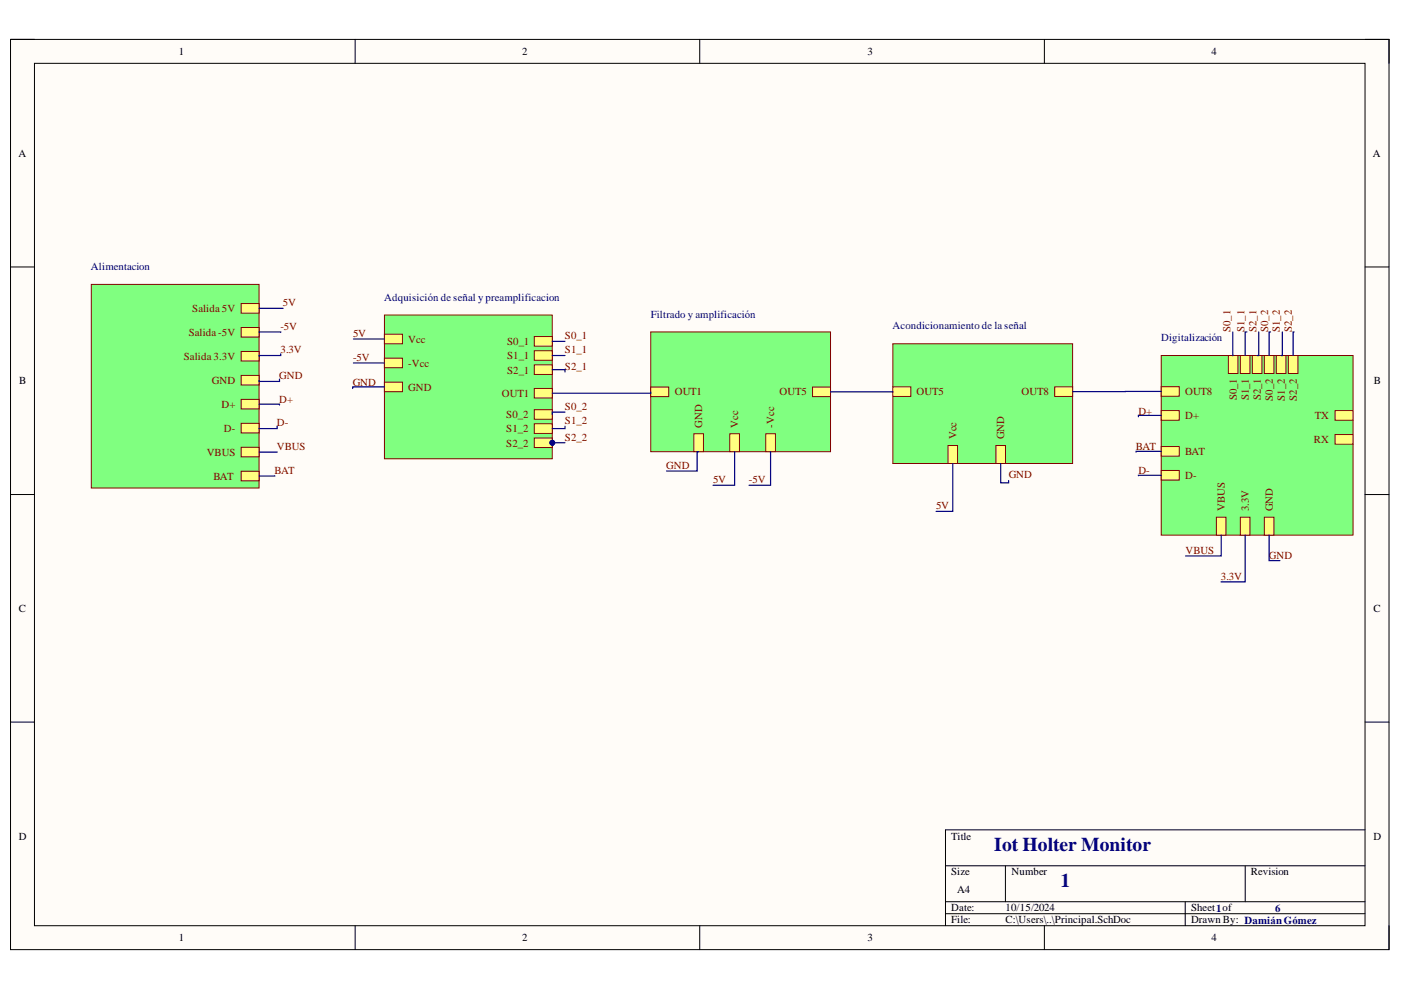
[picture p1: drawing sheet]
<svg xmlns="http://www.w3.org/2000/svg" width="297mm" height="210mm" viewBox="0 0 297 210" stroke-linecap="round" stroke-linejoin="round" font-family="sans-serif">
<path d="M2.2 8.4h292.3v192.9h-292.3z" fill-rule="evenodd" fill="#fffcf8"/>
<path d="M2.2 8.4h292.3v192.9h-292.3z" fill="none" stroke="#000" stroke-width=".21"/>
<path d="M7.3 13.4h282.1v182.9h-282.1z" fill-rule="evenodd" fill="#fffcf8"/>
<g fill="none" stroke="#000" stroke-width=".21">
<path d="M2.2 8.4h5.1M7.3 13.4h282.1v182.9h-282.1zM75.3 8.4v5M148.4 8.4v5M221.4 8.4v5M289.4 8.4h5.1v5M2.2 56.6h5.1M289.4 56.6h5.1M2.2 104.9h5.1M289.4 104.9h5.1M2.2 153.1h5.1M289.4 153.1h5.1"/>
<path d="M289.4 176h-88.9v20.3M75.3 196.3v5M148.4 196.3v5M200.5 183.6h88.9M200.5 191.2h88.9M200.5 193.7h88.9M213.2 183.6v7.6M221.4 196.3v5M251.3 191.2v5.1M264 183.6v7.6M294.5 196.3v5"/>
</g>
<path d="M19.4 60.3h35.5v43.2h-35.5z" fill-rule="evenodd" fill="#80ff80"/>
<path d="M19.4 60.3h35.5v43.2h-35.5z" fill="none" stroke="#800000" stroke-width=".21"/>
<path d="M51.1 74.5h3.8v2h-3.8z" fill-rule="evenodd" fill="#ffff80"/>
<path d="M51.1 74.5h3.8v2h-3.8z" fill="none" stroke="#800000" stroke-width=".21"/>
<path d="M51.1 69.4h3.8v2.1h-3.8z" fill-rule="evenodd" fill="#ffff80"/>
<path d="M51.1 69.4h3.8v2.1h-3.8z" fill="none" stroke="#800000" stroke-width=".21"/>
<path d="M51.1 64.4h3.8v2h-3.8z" fill-rule="evenodd" fill="#ffff80"/>
<path d="M51.1 64.4h3.8v2h-3.8z" fill="none" stroke="#800000" stroke-width=".21"/>
<path d="M51.1 79.6h3.8v2h-3.8z" fill-rule="evenodd" fill="#ffff80"/>
<path d="M51.1 79.6h3.8v2h-3.8z" fill="none" stroke="#800000" stroke-width=".21"/>
<path d="M51.1 89.8h3.8v2h-3.8z" fill-rule="evenodd" fill="#ffff80"/>
<path d="M51.1 89.8h3.8v2h-3.8z" fill="none" stroke="#800000" stroke-width=".21"/>
<path d="M51.1 84.7h3.8v2h-3.8z" fill-rule="evenodd" fill="#ffff80"/>
<path d="M51.1 84.7h3.8v2h-3.8z" fill="none" stroke="#800000" stroke-width=".21"/>
<path d="M51.1 94.8h3.8v2.1h-3.8z" fill-rule="evenodd" fill="#ffff80"/>
<path d="M51.1 94.8h3.8v2.1h-3.8z" fill="none" stroke="#800000" stroke-width=".21"/>
<path d="M51.1 99.9h3.8v2h-3.8z" fill-rule="evenodd" fill="#ffff80"/>
<path d="M51.1 99.9h3.8v2h-3.8z" fill="none" stroke="#800000" stroke-width=".21"/>
<path d="M81.5 66.8h35.6v30.5h-35.6z" fill-rule="evenodd" fill="#80ff80"/>
<path d="M81.5 66.8h35.6v30.5h-35.6z" fill="none" stroke="#800000" stroke-width=".21"/>
<circle cx="117.1" cy="93.9" r=".51" fill="#000080"/>
<circle cx="117.1" cy="93.9" r=".51" fill="none" stroke="#000080" stroke-width=".21"/>
<path d="M81.5 75.9h3.8v2.1h-3.8z" fill-rule="evenodd" fill="#ffff80"/>
<path d="M81.5 75.9h3.8v2.1h-3.8z" fill="none" stroke="#800000" stroke-width=".21"/>
<path d="M81.5 70.9h3.8v2h-3.8z" fill-rule="evenodd" fill="#ffff80"/>
<path d="M81.5 70.9h3.8v2h-3.8z" fill="none" stroke="#800000" stroke-width=".21"/>
<path d="M81.5 81h3.8v2h-3.8z" fill-rule="evenodd" fill="#ffff80"/>
<path d="M81.5 81h3.8v2h-3.8z" fill="none" stroke="#800000" stroke-width=".21"/>
<path d="M113.3 77.4h3.8v2h-3.8z" fill-rule="evenodd" fill="#ffff80"/>
<path d="M113.3 77.4h3.8v2h-3.8z" fill="none" stroke="#800000" stroke-width=".21"/>
<path d="M113.3 89.9h3.8v2h-3.8z" fill-rule="evenodd" fill="#ffff80"/>
<path d="M113.3 89.9h3.8v2h-3.8z" fill="none" stroke="#800000" stroke-width=".21"/>
<path d="M113.3 74.4h3.8v2h-3.8z" fill-rule="evenodd" fill="#ffff80"/>
<path d="M113.3 74.4h3.8v2h-3.8z" fill="none" stroke="#800000" stroke-width=".21"/>
<path d="M113.3 86.9h3.8v2h-3.8z" fill-rule="evenodd" fill="#ffff80"/>
<path d="M113.3 86.9h3.8v2h-3.8z" fill="none" stroke="#800000" stroke-width=".21"/>
<path d="M113.3 71.4h3.8v2h-3.8z" fill-rule="evenodd" fill="#ffff80"/>
<path d="M113.3 71.4h3.8v2h-3.8z" fill="none" stroke="#800000" stroke-width=".21"/>
<path d="M113.3 92.9h3.8v2h-3.8z" fill-rule="evenodd" fill="#ffff80"/>
<path d="M113.3 92.9h3.8v2h-3.8z" fill="none" stroke="#800000" stroke-width=".21"/>
<circle cx="117.1" cy="93.9" r=".51" fill="#000080"/>
<circle cx="117.1" cy="93.9" r=".51" fill="none" stroke="#000080" stroke-width=".21"/>
<path d="M113.3 82.4h3.8v2h-3.8z" fill-rule="evenodd" fill="#ffff80"/>
<path d="M113.3 82.4h3.8v2h-3.8z" fill="none" stroke="#800000" stroke-width=".21"/>
<path d="M138 70.4h38.1v25.4h-38.1z" fill-rule="evenodd" fill="#80ff80"/>
<path d="M138 70.4h38.1v25.4h-38.1z" fill="none" stroke="#800000" stroke-width=".21"/>
<path d="M172.3 82.1h3.8v2h-3.8z" fill-rule="evenodd" fill="#ffff80"/>
<path d="M172.3 82.1h3.8v2h-3.8z" fill="none" stroke="#800000" stroke-width=".21"/>
<path d="M138 82.1h3.8v2h-3.8z" fill-rule="evenodd" fill="#ffff80"/>
<path d="M138 82.1h3.8v2h-3.8z" fill="none" stroke="#800000" stroke-width=".21"/>
<path d="M147.1 92h2v3.8h-2z" fill-rule="evenodd" fill="#ffff80"/>
<path d="M147.1 92h2v3.8h-2z" fill="none" stroke="#800000" stroke-width=".21"/>
<path d="M154.7 92h2.1v3.8h-2.1z" fill-rule="evenodd" fill="#ffff80"/>
<path d="M154.7 92h2.1v3.8h-2.1z" fill="none" stroke="#800000" stroke-width=".21"/>
<path d="M162.4 92h2v3.8h-2z" fill-rule="evenodd" fill="#ffff80"/>
<path d="M162.4 92h2v3.8h-2z" fill="none" stroke="#800000" stroke-width=".21"/>
<path d="M189.3 72.9h38.1v25.4h-38.1z" fill-rule="evenodd" fill="#80ff80"/>
<path d="M189.3 72.9h38.1v25.4h-38.1z" fill="none" stroke="#800000" stroke-width=".21"/>
<path d="M223.6 82h3.8v2.1h-3.8z" fill-rule="evenodd" fill="#ffff80"/>
<path d="M223.6 82h3.8v2.1h-3.8z" fill="none" stroke="#800000" stroke-width=".21"/>
<path d="M189.3 82h3.8v2.1h-3.8z" fill-rule="evenodd" fill="#ffff80"/>
<path d="M189.3 82h3.8v2.1h-3.8z" fill="none" stroke="#800000" stroke-width=".21"/>
<path d="M201 94.5h2v3.8h-2z" fill-rule="evenodd" fill="#ffff80"/>
<path d="M201 94.5h2v3.8h-2z" fill="none" stroke="#800000" stroke-width=".21"/>
<path d="M211.2 94.5h2v3.8h-2z" fill-rule="evenodd" fill="#ffff80"/>
<path d="M211.2 94.5h2v3.8h-2z" fill="none" stroke="#800000" stroke-width=".21"/>
<path d="M246.2 75.4h40.7v38.1h-40.7z" fill-rule="evenodd" fill="#80ff80"/>
<path d="M246.2 75.4h40.7v38.1h-40.7z" fill="none" stroke="#800000" stroke-width=".21"/>
<path d="M257.9 109.7h2v3.8h-2z" fill-rule="evenodd" fill="#ffff80"/>
<path d="M257.9 109.7h2v3.8h-2z" fill="none" stroke="#800000" stroke-width=".21"/>
<path d="M283.1 87.1h3.8v2h-3.8z" fill-rule="evenodd" fill="#ffff80"/>
<path d="M283.1 87.1h3.8v2h-3.8z" fill="none" stroke="#800000" stroke-width=".21"/>
<path d="M283.1 92.1h3.8v2.1h-3.8z" fill-rule="evenodd" fill="#ffff80"/>
<path d="M283.1 92.1h3.8v2.1h-3.8z" fill="none" stroke="#800000" stroke-width=".21"/>
<path d="M268.1 109.7h2v3.8h-2z" fill-rule="evenodd" fill="#ffff80"/>
<path d="M268.1 109.7h2v3.8h-2z" fill="none" stroke="#800000" stroke-width=".21"/>
<path d="M246.2 99.8h3.8v2h-3.8z" fill-rule="evenodd" fill="#ffff80"/>
<path d="M246.2 99.8h3.8v2h-3.8z" fill="none" stroke="#800000" stroke-width=".21"/>
<path d="M246.2 87.1h3.8v2h-3.8z" fill-rule="evenodd" fill="#ffff80"/>
<path d="M246.2 87.1h3.8v2h-3.8z" fill="none" stroke="#800000" stroke-width=".21"/>
<path d="M246.2 94.7h3.8v2h-3.8z" fill-rule="evenodd" fill="#ffff80"/>
<path d="M246.2 94.7h3.8v2h-3.8z" fill="none" stroke="#800000" stroke-width=".21"/>
<path d="M263 109.7h2v3.8h-2z" fill-rule="evenodd" fill="#ffff80"/>
<path d="M263 109.7h2v3.8h-2z" fill="none" stroke="#800000" stroke-width=".21"/>
<path d="M246.2 82h3.8v2h-3.8z" fill-rule="evenodd" fill="#ffff80"/>
<path d="M246.2 82h3.8v2h-3.8z" fill="none" stroke="#800000" stroke-width=".21"/>
<path d="M260.4 75.4h2.1v3.8h-2.1z" fill-rule="evenodd" fill="#ffff80"/>
<path d="M260.4 75.4h2.1v3.8h-2.1z" fill="none" stroke="#800000" stroke-width=".21"/>
<path d="M263 75.4h2v3.8h-2z" fill-rule="evenodd" fill="#ffff80"/>
<path d="M263 75.4h2v3.8h-2z" fill="none" stroke="#800000" stroke-width=".21"/>
<path d="M270.6 75.4h2v3.8h-2z" fill-rule="evenodd" fill="#ffff80"/>
<path d="M270.6 75.4h2v3.8h-2z" fill="none" stroke="#800000" stroke-width=".21"/>
<path d="M268.1 75.4h2v3.8h-2z" fill-rule="evenodd" fill="#ffff80"/>
<path d="M268.1 75.4h2v3.8h-2z" fill="none" stroke="#800000" stroke-width=".21"/>
<path d="M265.5 75.4h2.1v3.8h-2.1z" fill-rule="evenodd" fill="#ffff80"/>
<path d="M265.5 75.4h2.1v3.8h-2.1z" fill="none" stroke="#800000" stroke-width=".21"/>
<path d="M273.1 75.4h2.1v3.8h-2.1z" fill-rule="evenodd" fill="#ffff80"/>
<path d="M273.1 75.4h2.1v3.8h-2.1z" fill="none" stroke="#800000" stroke-width=".21"/>
<g fill="none" stroke="#000080" stroke-width=".25">
<path d="M54.9 70.5h4.6M54.9 65.4h5.1M59.5 75v.4h-4.6v.1M74.9 71.9h6.6M74.9 77h6.6M117.1 78.4h2.7v.5M54.9 95.9h3.9M54.9 85.7h4.4v.2M58.8 90.4v.5l-3.9-.1M59.3 80.4v.5h-4.4v-.3M81.5 82h-6.7v.4M116.8 93.9h3"/>
<path d="M119.8 87.4h-2.7v.5M119.8 90.4v.5h-2.7M138 83.1v.3h-20.9M148.1 95.8h-.3v4.1h-6.5M155.8 95.8v7.1h-4.6M163.4 95.8v7.1h-4.6M189.3 83l-13.2 .1M202 98.3v10.1h-3.5M212.2 98.3v4.1h1.6v-.5M246.2 83h-18.8M246.2 88.1h-4.8v.3M246.2 95.7h-5.3v.2"/>
<path d="M58.3 100.9h-3.4M246.2 100.8l-4.8 .1M258.9 113.5v4.4h-7.5M264 113.5v9.9h-5.1M269.1 113.5v5.4h2.3"/>
</g>
<circle cx="117.1" cy="93.9" r=".51" fill="#000080"/>
<circle cx="117.1" cy="93.9" r=".51" fill="none" stroke="#000080" stroke-width=".21"/>
<path d="M117.1 72.4h2.7M117.1 75.4h2.7M261.4 70.4l.1 5M264.4 70.4h-.4v5M266.9 70.4v5h-.4M269.4 70.4h-.3v5M271.9 70.4v5h-.3M274.4 70.4h-.2v5" fill="none" stroke="#000080" stroke-width=".25"/>
<g font-size="4.1" fill="#000080">
<text x="210.8" y="180.5">Iot Holter Monitor</text>
<text x="224.9" y="188">1</text>
</g>
<g font-size="2.3">
<text x="37.9" y="11.7">1</text>
<text x="110.7" y="11.7">2</text>
<text x="183.9" y="11.7">3</text>
<text x="256.8" y="11.7">4</text>
<text x="3.9" y="33.3">A</text>
<text x="291.1" y="33.3">A</text>
<text x="4.1" y="81.5">B</text>
<text x="291.3" y="81.5">B</text>
<text x="4" y="129.7">C</text>
<text x="291.2" y="129.7">C</text>
<text x="4" y="178">D</text>
<text x="201.7" y="178">Title</text>
<text x="291.2" y="178">D</text>
<text x="201.7" y="185.6">Size</text>
<text x="214.5" y="185.6">Number</text>
<text x="265.2" y="185.6">Revision</text>
<text x="202.9" y="189.4">A4</text>
<text x="201.7" y="193.2">Date:</text>
<text x="201.7" y="195.8">File:</text>
<text x="213.2" y="193.2">10/15/2024</text>
<text x="213.2" y="195.8">C:\Users\..\Principal.SchDoc</text>
<text x="252.5" y="193.2">Sheet1of</text>
<text x="252.5" y="195.8">Drawn By: Damián Gómez</text>
<text x="37.9" y="199.6">1</text>
<text x="110.7" y="199.6">2</text>
<text x="183.9" y="199.6">3</text>
<text x="256.8" y="199.6">4</text>
</g>
<g font-size="2.3" fill="#000080">
<text x="19.3" y="57.3">Alimentacion</text>
<text x="81.5" y="63.8">Adquisición de señal y preamplificacion</text>
<text x="138" y="67.4">Filtrado y amplificación</text>
<text x="189.2" y="69.8">Acondicionamiento de la señal</text>
<text x="246.2" y="72.4">Digitalización</text>
<text x="270.4" y="193.4">6</text>
</g>
<g font-size="2.3" fill="#800000">
<text x="60" y="64.9">5V</text>
<text x="40" y="71.3">Salida -5V</text>
<text x="40.8" y="66.2">Salida 5V</text>
<text x="59.5" y="70">-5V</text>
<text x="74.9" y="71.4">5V</text>
<text x="119.8" y="71.9">S0_1</text>
<text x="260.9" y="70.4" transform="rotate(-90 260.9 70.4)">S0_1</text>
<text x="263.9" y="70.4" transform="rotate(-90 263.9 70.4)">S1_1</text>
<text x="266.4" y="70.4" transform="rotate(-90 266.4 70.4)">S2_1</text>
<text x="268.8" y="70.4" transform="rotate(-90 268.8 70.4)">S0_2</text>
<text x="271.4" y="70.4" transform="rotate(-90 271.4 70.4)">S1_2</text>
<text x="273.9" y="70.4" transform="rotate(-90 273.9 70.4)">S2_2</text>
<text x="39" y="76.3">Salida 3.3V</text>
<text x="59.5" y="74.9">3.3V</text>
<text x="74.9" y="76.5">-5V</text>
<text x="86.5" y="77.8">-Vcc</text>
<text x="86.5" y="72.7">Vcc</text>
<text x="107.5" y="76.2">S1_1</text>
<text x="107.5" y="73.2">S0_1</text>
<text x="119.8" y="74.9">S1_1</text>
<text x="44.9" y="81.4">GND</text>
<text x="59.2" y="80.4">GND</text>
<text x="74.8" y="81.9">GND</text>
<text x="86.5" y="82.8">GND</text>
<text x="107.5" y="79.2">S2_1</text>
<text x="119.8" y="78.4">S2_1</text>
<text x="143.1" y="83.9">OUT1</text>
<text x="165.3" y="83.9">OUT5</text>
<text x="194.3" y="83.9">OUT5</text>
<text x="216.6" y="83.9">OUT8</text>
<text x="251.2" y="83.8">OUT8</text>
<text x="47" y="86.5">D+</text>
<text x="59.2" y="85.4">D+</text>
<text x="106.4" y="84.2">OUT1</text>
<text x="107.4" y="88.7">S0_2</text>
<text x="119.8" y="86.9">S0_2</text>
<text x="119.8" y="89.9">S1_2</text>
<text x="241.4" y="87.9">D+</text>
<text x="251.2" y="88.8">D+</text>
<text x="262.2" y="84.9" transform="rotate(-90 262.2 84.9)">S0_1</text>
<text x="264.8" y="84.9" transform="rotate(-90 264.8 84.9)">S1_1</text>
<text x="267.3" y="84.9" transform="rotate(-90 267.3 84.9)">S2_1</text>
<text x="269.9" y="85" transform="rotate(-90 269.9 85)">S0_2</text>
<text x="272.4" y="85" transform="rotate(-90 272.4 85)">S1_2</text>
<text x="274.9" y="85" transform="rotate(-90 274.9 85)">S2_2</text>
<text x="278.7" y="88.8">TX</text>
<text x="47.5" y="91.5">D-</text>
<text x="58.7" y="90.4">D-</text>
<text x="58.7" y="95.4">VBUS</text>
<text x="107.4" y="91.6">S1_2</text>
<text x="107.4" y="94.7">S2_2</text>
<text x="119.8" y="93.4">S2_2</text>
<text x="148.9" y="90.7" transform="rotate(-90 148.9 90.7)">GND</text>
<text x="156.5" y="90.7" transform="rotate(-90 156.5 90.7)">Vcc</text>
<text x="164.1" y="90.7" transform="rotate(-90 164.1 90.7)">-Vcc</text>
<text x="202.8" y="93.1" transform="rotate(-90 202.8 93.1)">Vcc</text>
<text x="212.9" y="93.1" transform="rotate(-90 212.9 93.1)">GND</text>
<text x="240.8" y="95.4">BAT</text>
<text x="278.6" y="93.9">RX</text>
<text x="43.8" y="96.6">VBUS</text>
<text x="45.3" y="101.7">BAT</text>
<text x="58.2" y="100.4">BAT</text>
<text x="141.3" y="99.4">GND</text>
<text x="213.9" y="101.4">GND</text>
<text x="241.4" y="100.4">D-</text>
<text x="251.2" y="101.6">D-</text>
<text x="251.2" y="96.4">BAT</text>
<text x="151.2" y="102.4">5V</text>
<text x="158.8" y="102.4">-5V</text>
<text x="198.5" y="107.9">5V</text>
<text x="259.7" y="108.4" transform="rotate(-90 259.7 108.4)">VBUS</text>
<text x="264.8" y="108.4" transform="rotate(-90 264.8 108.4)">3.3V</text>
<text x="269.9" y="108.4" transform="rotate(-90 269.9 108.4)">GND</text>
<text x="251.3" y="117.4">VBUS</text>
<text x="269" y="118.4">GND</text>
<text x="258.9" y="122.9">3.3V</text>
</g>
</svg>
